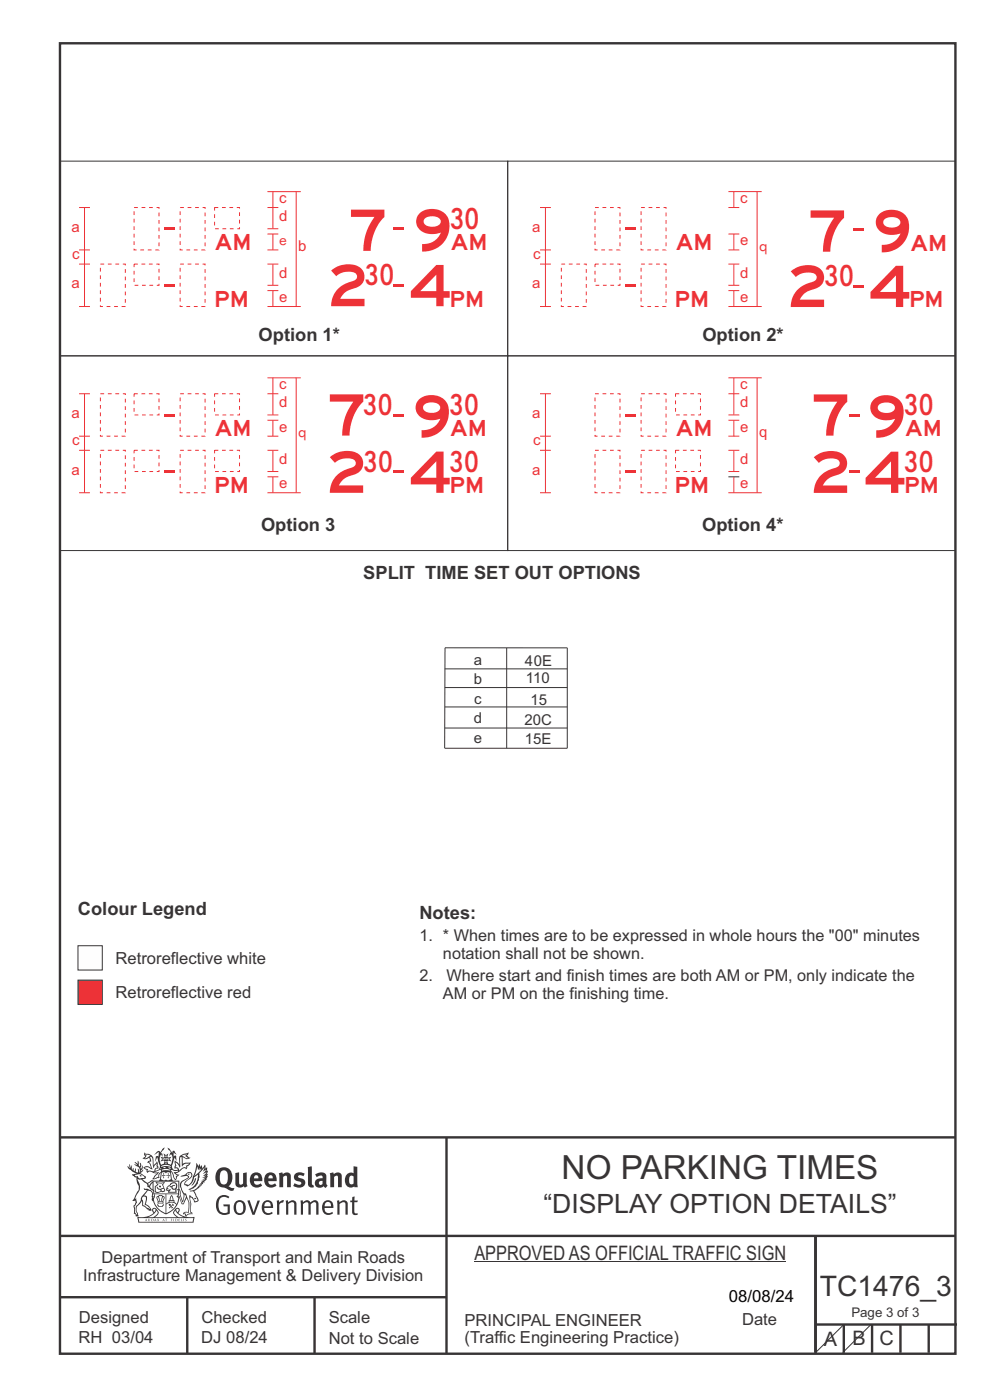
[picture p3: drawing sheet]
<svg xmlns="http://www.w3.org/2000/svg" width="210mm" height="297mm" viewBox="0 0 210 297" stroke-linecap="round" stroke-linejoin="round" font-family="sans-serif">
<path d="M12.7 34.2h95v41.3h-95zM107.7 34.2h95v41.3h-95zM12.7 75.5h95v41.3h-95zM107.7 75.5h95v41.3h-95zM94.4 137.4h25.9v21.3h-26zM107.5 137.5v21.2M94.3 141.9h26M94.3 145.9h26M94.3 150h26M94.3 154.4h26" fill="none" stroke="#373435" stroke-width=".21"/>
<path d="M12.7 9.2h190v278h-190z" fill="none" stroke="#373435" stroke-width=".51"/>
<path d="M16.5 200.6h5.2v5.2h-5.2z" fill-rule="evenodd" fill="#fefefe" stroke="#373435" stroke-width=".21"/>
<path d="M16.5 207.9h5.2v5.2h-5.2z" fill-rule="evenodd" fill="#ed3237" stroke="#373435" stroke-width=".21"/>
<g fill="#ed3237">
<path d="M34.8 99.8h2.2v.6h-2.2z" fill-rule="evenodd"/>
<path d="M34.8 87.8h2.2v.6h-2.2z" fill-rule="evenodd"/>
</g>
<g fill="none" stroke="#ed3237" stroke-width=".21">
<path d="M16.8 92.5h2.3M16.8 95.5h2.3M16.8 83.5h2.3M17.9 83.5v21M56.7 92.5h2.3M56.7 95.5h2.3M56.7 88h2.3M56.7 89.2h2.3M56.7 83.5h2.3M56.7 80.2h7.1M57.9 80.2v7.8M57.9 89.2v3.3"/>
<path d="M57.9 95.6v4.4M62.8 80.1v24.4M16.8 104.5h2.3M56.7 101.2h2.3M56.7 100h2.3M56.7 104.5h7.1M57.9 101.2v3.3"/>
</g>
<path d="M21.3 95.5h5.3v9h-5.3zM21.3 83.5h5.3v9h-5.3zM28.4 95.5h5.3v4.5h-5.3zM28.4 83.5h5.3v4.5h-5.3zM38.2 95.5h5.3v9h-5.3zM38.2 83.5h5.3v9h-5.3zM45.5 95.5h5.3v4.5h-5.3zM45.5 83.5h5.3v4.5h-5.3z" fill="none" stroke="#ed3237" stroke-width=".21" stroke-dasharray=".8 .8" stroke-linecap="butt"/>
<g fill="#ed3237">
<path d="M83.5 99.8h2.2v.6h-2.2z" fill-rule="evenodd"/>
<path d="M83.5 87.8h2.2v.6h-2.2z" fill-rule="evenodd"/>
<path d="M132.6 99.8h2.2v.6h-2.2z" fill-rule="evenodd"/>
<path d="M132.6 87.8h2.2v.6h-2.2z" fill-rule="evenodd"/>
</g>
<g fill="none" stroke="#ed3237" stroke-width=".21">
<path d="M114.5 92.5h2.4M114.5 95.5h2.4M114.5 83.5h2.4M115.7 83.5v21M154.5 92.5h2.3M154.5 95.5h2.3M154.5 88h2.3M154.5 89.2h2.3M154.5 83.5h2.3M154.5 80.2h7.1M155.7 80.2v7.8M155.7 89.2v3.3"/>
<path d="M155.7 95.6v4.4M160.6 80.1v24.4M114.5 104.5h2.4M154.5 100h2.3M154.5 104.5h7.1M155.7 101.2v3.3"/>
</g>
<path d="M154.5 101.2h2.3" fill="none" stroke="#373435" stroke-width=".21"/>
<path d="M126.2 95.5h5.3v9h-5.3zM126.2 83.5h5.3v9h-5.3zM136 95.5h5.3v9h-5.3zM136 83.5h5.3v9h-5.3zM143.3 95.5h5.3v4.5h-5.3zM143.3 83.5h5.3v4.5h-5.3z" fill="none" stroke="#ed3237" stroke-width=".21" stroke-dasharray=".8 .8" stroke-linecap="butt"/>
<g fill="#ed3237">
<path d="M34.8 60.2h2.2v.7h-2.2z" fill-rule="evenodd"/>
<path d="M34.8 48.2h2.2v.7h-2.2z" fill-rule="evenodd"/>
</g>
<g fill="none" stroke="#ed3237" stroke-width=".21">
<path d="M16.8 53h2.3M16.8 56h2.3M16.8 44h2.3M17.9 44v21M56.7 53h2.3M56.7 56h2.3M56.7 48.5h2.3M56.7 49.6h2.3M56.7 44h2.3M56.7 40.7h7.1M57.9 40.6v7.9M57.9 49.6v3.4"/>
<path d="M57.9 56.1v4.4M62.8 40.6v24.4M16.8 65h2.3M56.7 61.7h2.3M56.7 60.5h2.3M56.7 65h7.1M57.9 61.6v3.4"/>
</g>
<path d="M21.3 56h5.3v9h-5.3zM28.4 56h5.3v4.5h-5.3zM28.4 44h5.3v9h-5.3zM38.2 56h5.3v9h-5.3zM38.2 44h5.3v9h-5.3zM45.5 44h5.3v4.5h-5.3z" fill="none" stroke="#ed3237" stroke-width=".21" stroke-dasharray=".8 .8" stroke-linecap="butt"/>
<g fill="#ed3237">
<path d="M83.5 48.2h2.2v.7h-2.2z" fill-rule="evenodd"/>
<path d="M83.5 60.2h2.2v.7h-2.2z" fill-rule="evenodd"/>
<path d="M132.6 60.2h2.2v.7h-2.2z" fill-rule="evenodd"/>
<path d="M132.6 48.2h2.2v.7h-2.2z" fill-rule="evenodd"/>
</g>
<g fill="none" stroke="#ed3237" stroke-width=".21">
<path d="M114.5 53h2.4M114.5 56h2.4M114.5 44h2.4M115.7 44v21M154.5 53h2.3M154.5 56h2.3M154.5 49.6h2.3M154.5 44h2.3M154.5 40.6h7.1M155.7 40.6v3.4M155.7 49.6v3.4M155.7 56.1v4.4"/>
<path d="M160.6 40.6v24.4M114.5 65h2.4M154.5 61.7h2.3M154.5 60.5h2.3M154.5 65h7.1M155.7 61.6v3.4"/>
</g>
<path d="M119.1 56h5.3v9h-5.3zM126.2 56h5.3v4.5h-5.3zM126.2 44h5.3v9h-5.3zM136 56h5.3v9h-5.3zM136 44h5.3v9h-5.3z" fill="none" stroke="#ed3237" stroke-width=".21" stroke-dasharray=".8 .8" stroke-linecap="butt"/>
<path d="M12.7 241.3h190M94.7 241.4v45.8M12.7 275.2h82M12.7 262.2h190.1M39.7 275.2v12M66.7 275.2v12M173 262.1v24.9M173 281h30M179 281v6M185 281v6M191 281v6M197 281v6" fill="none" stroke="#373435" stroke-width=".51"/>
<path d="M179 281l-6 6M184.8 281l-6 6" fill="none" stroke="#373435" stroke-width=".21"/>
<g fill="#373435">
<path d="M47 248.4a2.55 2.55 0 0 0 0 2.7l.3 .2a.81 .81 0 0 0 1-1v-.5a1.04 1.04 0 0 0-1.1-1.5zM46.3 248.1a1.82 1.82 0 0 1 2.1-.2 1.82 1.82 0 0 1 .9 1.8 2.29 2.29 0 0 1-.8 2l.7 .3h.5l-.2 .6a2.87 2.87 0 0 1-2-.7 2.12 2.12 0 0 1-1.7-3.1z" fill-rule="evenodd"/>
<path d="M49.9 248.9l.8-.2v2a.46 .46 0 0 0 .3 .6 .46 .46 0 0 0 .6-.3v-2.1l.7-.2v2.4l.2 .5-.5 .3-.3-.3a1.02 1.02 0 0 1-1.2 .3 1.02 1.02 0 0 1-.6-1.1z" fill-rule="evenodd"/>
<path d="M54 249.5l-.1 .5h.9a.49 .49 0 0 0-.2-.6 .49 .49 0 0 0-.6 .1zM53.4 249.1a1.34 1.34 0 0 1 1.6-.2 1.34 1.34 0 0 1 .6 1.5v.2h-1.7a.77 .77 0 0 0 .5 .8 .77 .77 0 0 0 .9-.4l.3 .5a1.59 1.59 0 0 1-2 .2 1.59 1.59 0 0 1-.5-2.1z" fill-rule="evenodd"/>
<path d="M57 249.5l-.1 .5h1a.49 .49 0 0 0-.2-.6 .49 .49 0 0 0-.7 .1zM56.4 249.1a1.34 1.34 0 0 1 1.6-.2 1.34 1.34 0 0 1 .7 1.5v.2h-1.8a.77 .77 0 0 0 .5 .8 .77 .77 0 0 0 .9-.4l.4 .5a1.59 1.59 0 0 1-2.1 .2 1.59 1.59 0 0 1-.5-2.1z" fill-rule="evenodd"/>
<path d="M59.2 248.9l.7-.2 .1 .4a.95 .95 0 0 1 1-.3 .95 .95 0 0 1 .7 .8v2.3h-.8v-2.3a.46 .46 0 0 0-.8 .1v2.2h-.8z" fill-rule="evenodd"/>
<path d="M62.6 249.1a1.75 1.75 0 0 1 2-.1l-.2 .5-.6-.2a.43 .43 0 0 0-.6 .3l.4 .3a1.04 1.04 0 0 1 1.2 1.1 1.04 1.04 0 0 1-1.4 1l-1.2-.4 .3-.6 1 .4 .4-.4a.88 .88 0 0 0-1-.5l-.4-.2-.1-.4z" fill-rule="evenodd"/>
<path d="M65.3 247.6l.8-.2 .1 3.8 .3 .2 .1 .4a.88 .88 0 0 1-1 0 .88 .88 0 0 1-.3-1z" fill-rule="evenodd"/>
<path d="M67.8 250.6a.43 .43 0 0 0-.1 .7 .43 .43 0 0 0 .7-.1v-.7zM66.8 249.1a1.7 1.7 0 0 1 2.4 .1v1.9l.3 .4-.4 .5-.5-.4a1.03 1.03 0 0 1-1.7-.1 1.03 1.03 0 0 1 .8-1.5h.7v-.4a.8 .8 0 0 0-1.2 .1z" fill-rule="evenodd"/>
<path d="M70 248.9l.7-.2 .1 .4a.95 .95 0 0 1 1-.3 .95 .95 0 0 1 .7 .8v2.3h-.8v-2.3a.46 .46 0 0 0-.8 .1v2.2h-.8z" fill-rule="evenodd"/>
<path d="M74.3 249.5a1.48 1.48 0 0 0 0 1.7h.5l.2-.1v-1.5l-.3-.2zM75 247.4l.8 .1 .1 4.4h-.7l-.1-.2a1.26 1.26 0 0 1-1.4 0 1.26 1.26 0 0 1-.5-1.3 1.29 1.29 0 0 1 .4-1.4 1.29 1.29 0 0 1 1.4-.1z" fill-rule="evenodd"/>
<path d="M46.4 253.9a1.72 1.72 0 0 1 2.3 0l-.3 .3a1.24 1.24 0 0 0-1.4-.2 1.24 1.24 0 0 0-.6 1.4 1.49 1.49 0 0 0 1.2 1.9l.7-.1v-1.3h-.8l-.1-.4h1.3v1.9a1.93 1.93 0 0 1-2.2 0 1.93 1.93 0 0 1-.7-2.2l.2-.8z" fill-rule="evenodd"/>
<path d="M50.4 255.1a1.65 1.65 0 0 0 .2 2.2 .99 .99 0 0 0 1-1.4 .78 .78 0 0 0-.4-.8 .78 .78 0 0 0-.8 0zM50 254.9a1.33 1.33 0 0 1 1.6-.1 1.33 1.33 0 0 1 .5 1.4 1.31 1.31 0 0 1-1.3 1.6 1.31 1.31 0 0 1-1.2-1.6v-.6z" fill-rule="evenodd"/>
<path d="M52.5 254.7l.4-.1 .9 2.6 .8-2.5h.5l-1.1 3h-.5z" fill-rule="evenodd"/>
<path d="M56.3 255.2l-.2 .7h1.3a.7 .7 0 0 0-.3-.8 .7 .7 0 0 0-.8 .1zM55.9 255a1.22 1.22 0 0 1 1.5-.2 1.22 1.22 0 0 1 .5 1.5h-1.8a.93 .93 0 0 0 .5 1 .93 .93 0 0 0 1.1-.2l.2 .3a1.43 1.43 0 0 1-1.8 .1 1.43 1.43 0 0 1-.6-1.7z" fill-rule="evenodd"/>
<path d="M58.7 254.7l.4-.1 .1 .5 .4-.4 .6-.1-.2 .5a.66 .66 0 0 0-.8 .7v1.9h-.4z" fill-rule="evenodd"/>
<path d="M60.6 254.7l.4-.1 .1 .5a.94 .94 0 0 1 1-.5 .94 .94 0 0 1 .8 .8v2.3h-.5l-.1-2.5a.81 .81 0 0 0-1.2 .3v2.2h-.4z" fill-rule="evenodd"/>
<path d="M63.7 254.7l.5-.1 .1 .5 .4-.3a.78 .78 0 0 1 1.1 .3 .9 .9 0 0 1 1-.5 .9 .9 0 0 1 .8 .8v2.3h-.5l-.1-2.5a.67 .67 0 0 0-1.1 .3v2.2h-.5v-2.4l-.4-.3-.7 .4v2.3h-.5z" fill-rule="evenodd"/>
<path d="M69 255.2l-.1 .7h1.3a.7 .7 0 0 0-.3-.8 .7 .7 0 0 0-.9 .1zM68.7 255a1.22 1.22 0 0 1 1.5-.2 1.22 1.22 0 0 1 .5 1.5h-1.8a.93 .93 0 0 0 .4 1 .93 .93 0 0 0 1.2-.2l.1 .3a1.44 1.44 0 0 1-1.7 .1 1.44 1.44 0 0 1-.6-1.7z" fill-rule="evenodd"/>
<path d="M71.4 254.7l.5-.1 .1 .5a.94 .94 0 0 1 1-.5 .94 .94 0 0 1 .8 .8v2.3h-.5l-.1-2.5a.81 .81 0 0 0-1.2 .3v2.2h-.4z" fill-rule="evenodd"/>
<path d="M74.7 253.9l.5-.1v.9h.7l-.1 .3h-.6v2.2l.1 .2h.5l.1 .3a.75 .75 0 0 1-1.2-.6v-2.1h-.4v-.3h.4z" fill-rule="evenodd"/>
<path d="M30.8 244.9l1.1 .3-.9 .5h-.4l.6-.5zM31.8 245.4h.2a2.44 2.44 0 0 1 .4 1.9l.1 .5 .7-1-.1 .6 .3 .3a.57 .57 0 0 0-.6 .7l-1-.1-.5 .2 .2-.5-.8-.3 .7-.1 .9 .5 .1-.1-.6-1.3-.2-.2h.5zM30.7 244.4l-.1 .5 .2 .4-.6 .4a1.04 1.04 0 0 0 1.4-.1l.2 .6-.3 .1-.2 .4a.94 .94 0 0 1 .8 1.1l-.2-.1a1.16 1.16 0 0 0-1.5-.1l.3 .4 .4 .2 .1 .5 .2 .1 .1-.2a.94 .94 0 0 1 1.1 .2l.8 .1-1.2 1.2a1.13 1.13 0 0 0 1.2-.2l.4-.1-.1-.4 .5-.8a.83 .83 0 0 0-.6 1.1l-.3-.1-.7 .4 1.1-1.4-.5 .1-.5-.1 1.3-.5-.1-.1-.9 .4v-.3l.2-.2 .3 .1 .1-.3-.2-.4v-.6l-.1-.4-.7 1v-.7a1.42 1.42 0 0 0-1.6-1.8z" fill-rule="evenodd"/>
<path d="M38.5 245.2l.5-.2 .7-.1-.6 .3 .8 .5h-.3zM38.3 245.5l.2-.1 .1 2a1.69 1.69 0 0 1 1.6-.6l-.8 .5 .1 .5a1.1 1.1 0 0 0-1.5 .6l-.1-.5-.2-.2h-.5l.3-.4-.3-.7a1.42 1.42 0 0 1 .8 1.1l.2-.1zM37.1 246.2l.1 1-.2 .3 .1 .4h.5l.1 .2a.96 .96 0 0 1-1.1-.1l-.1 .1a1.06 1.06 0 0 0 1.3 .2v.1a.72 .72 0 0 1-1 .2l.3 .5 .6 .2-.4 .2-.1 .6-.2-.3-.4-1.1-.4-.4 .4 .9a1.54 1.54 0 0 0 .7 1.2l.2-.3a.58 .58 0 0 1 .4-.8l.2-.1h-.3l-.5-.3 .9-.5a.93 .93 0 0 1 1.2-.5v.2l.2-.2 .1-.5a.99 .99 0 0 0 .7-.8l-1.3 .1-.3 .2-.1-1.4 .9 .4 .9-.3h-.4l-.5-.4 .4-.7-.6 .2a1.46 1.46 0 0 0-1.4 2.1v.4l-.2-.4z" fill-rule="evenodd"/>
<path d="M35.6 248.9l.2 .1-.1 .3 .4 .1h-.4v.6l-.1-.6h-.3l.3-.1z" fill-rule="evenodd"/>
<path d="M34.6 248.9l.2 .1v.3l.3 .1h-.3l-.1 .6v-.6h-.4l.4-.1z" fill-rule="evenodd"/>
<path d="M34.3 248.8a.57 .57 0 0 1 .9 .2 .57 .57 0 0 1 .9-.2l.2 1.4h-.2a.57 .57 0 0 1-.9 0 .69 .69 0 0 1-1.1 0zM34.2 248.1l-.3 2.1-.2 .4h3l-.2-.4-.3-2.1h-.2v.2l-.8-.1-.8 .1v-.2z" fill-rule="evenodd"/>
<path d="M34.2 252.4a.3 .3 0 0 0 .6 0 .3 .3 0 0 0-.6 0zM33.3 250.9l.3 .3-.3 .4a.79 .79 0 0 0 0 1.3l.8-.2-.1-.3a.55 .55 0 0 1-.7-.6l.1-.1 .2 .3 .3 .2 .8-.2-.4-.7 .4-.4-.7 .2zM33 250.7l1.1 .2 .9-.2-.4 .6 .4 1.2a.56 .56 0 0 1-.8 .3l-.2 .1a.73 .73 0 0 1-.9 .1 .73 .73 0 0 1-.3-1v-.4l.6-.4z" fill-rule="evenodd"/>
<path d="M35.6 251.8l.7-.4a.58 .58 0 0 1 1-.1 .58 .58 0 0 1-.4 .9l-.3-.3a.43 .43 0 0 1 .6-.4 .57 .57 0 0 0-.8 .2l-.2-.1-.3 .1 .4 .2a.55 .55 0 0 0 .9 .4v.5h-1.3l.3-.4-.1-.1-.6 .1 .2-.3-.2-.1zM35.4 251.8l-.1 .2a.39 .39 0 0 0 .2 .6h.3l-.2 .4h1.9l-.1-.8a.86 .86 0 0 0-.1-1.3 .86 .86 0 0 0-1.3 .4z" fill-rule="evenodd"/>
<path d="M36 254.8h.8v.2h-.8zM36.4 253.8l.2 .8h-.4zM36.4 253.5l-.3 .5-.1 .6h-.2v.4l-.7 .4 .2 .1a1.48 1.48 0 0 1 2.1 .2l.2-.1-.6-.5v-.5h-.2l-.1-.6z" fill-rule="evenodd"/>
<path d="M35.8 255.4l.4 .1 .1 .3 .3-.2-.2-.2a.38 .38 0 0 1 .5 .5l-.2-.2-.3 .2 .3 .2-.3 .3-.1-.4-.4 .4-.1-.2 .4-.3-.1-.1-.2 .1z" fill-rule="evenodd"/>
<path d="M34.5 254h.2v.2l-.2 .6h-.2zM33.6 255.3h.9v.2a.55 .55 0 0 1-.8 .4v-.2l-.2-.1zM33.4 254h.2l.2 .8h-.2zM33.6 255l.8-.1 .1 .2h-.8zM33.8 253.7h.5l-.2 1.1h-.1zM33.3 253.8l-.1 .3 .3 1.1a.48 .48 0 0 0-.1 .6 .48 .48 0 0 0 .5 .2h.5a.49 .49 0 0 0 .2-.8l.3-1.1-.1-.3a1.42 1.42 0 0 0-1.5 0z" fill-rule="evenodd"/>
<path d="M33.7 251.5l.4 .1 .1 .3h-.3z" fill-rule="evenodd"/>
<path d="M41.3 250.1l.3-.2-.2 .8-.6 .8h-.2l.5-.7z" fill-rule="evenodd"/>
<path d="M39.7 249l.3-.2 .5 .2a.88 .88 0 0 1-.6 1.1 1.22 1.22 0 0 0-.8 1.3l.5 .2a.72 .72 0 0 0 .9-.4l.5-.8 .2-.6 .8-.6v.2a2.85 2.85 0 0 1-2 2.9l.1 .1a2.13 2.13 0 0 0 1.9-1.5v-.3a2.01 2.01 0 0 0 .3-1.7l1.1-1.3-.4 1 .7-.5-.7 1 .8-.4-.8 .8 .7-.2-.9 .6 .8-.1-.8 .4h.7l-.8 .3 .3 .2h-.4l.2 .3h-.4l.2 .3h-.4l.1 .2h-.1a2.16 2.16 0 0 1-2 1.1l.1 .2 .4-.1a.76 .76 0 0 1 .7 .8l.5 1.2-.6 .2a1.45 1.45 0 0 0-1.1-1.3l.2 1.8-.1 1.8 .4 .3a1.07 1.07 0 0 0-1.2 .4v-.3l-.5-.2a.87 .87 0 0 1 1.1-.1v-.7a4.4 4.4 0 0 0-.6-3.1l-.1-.3h-.2a2.16 2.16 0 0 1-.7-2.2l.3-.4 1.2-.7a.55 .55 0 0 0-.4-.8zM37.8 252.4a.76 .76 0 0 1 .3 1.1l.6 1.6 .4-1.7 .2 .1a.61 .61 0 0 1-.1 .9l-.3 .8-.2 .1-.7-1.6-.3 .1a1.18 1.18 0 0 0 .1-1.4zM41.8 247.5l.2 .7 .3-.5v.6l.4-.5a1.9 1.9 0 0 1-1.2 1.4l-.3 .3zM38.2 249.6l1.4-.2 .2 .2v.3l-.5 .2a1.26 1.26 0 0 0-.9 1.9l.2 .7a1.84 1.84 0 0 1 .1 2.1l-.4-1.4a.96 .96 0 0 0-.4-1.2l-.4 .2a.78 .78 0 0 1 0 1.3l.1 .3h.4l.4 1.1a.38 .38 0 0 0 .2 .4 .38 .38 0 0 0 .4-.1l.6-1.2a2.94 2.94 0 0 1 .4 2.5l-.1 .4h-.8l-.3 .4v.2l.4-.1 .1 .4 .2 .1a1.02 1.02 0 0 1 1.3-.5v-.4l-.3-.1 .1-1.8-.3-1.3h.1a1.14 1.14 0 0 1 .8 1 .63 .63 0 0 0 .8-.2 .63 .63 0 0 0-.2-.9l-.6-1.2 .9-.6 .2-.4h.3l-.1-.2h.4l-.1-.3h.3l-.1-.3 .5-.1-.2-.2 .6-.4v-.2h-.2l.4-.5h-.3l.3-.5-.4 .1 .4-.5v-.3l-.3 .2 .2-.7-.1-.2-.4 .3v-.8l-.6 .8-.2-.8-.2 .5-.3-.7-.1 .6-.5-.8-.1 1.4-.6 1.8a1.81 1.81 0 0 1-1 1.5l-.6-.2a1.75 1.75 0 0 1 1.1-1.2 .75 .75 0 0 0 .1-1.3 .75 .75 0 0 0-1.2 .4z" fill-rule="evenodd"/>
<path d="M41.2 254.1h.3l.2 .2-.4 .1z" fill-rule="evenodd"/>
<path d="M29.4 258.4h11.6l-.1 .8h-11.4zM31.3 258.2l.5-.1a2.48 2.48 0 0 0 1.4-1.3l.3 .5-.5 .6-.5 .3zM32.5 256.6l.3-.2 .2 .1-.3 .7zM37.2 256.8a2.65 2.65 0 0 0 1.8 1.4h-1.1l-.5-.3-.5-.6zM37.4 256.5l.2-.1 .3 .2-.3 .6zM29.2 258.2l.1 1.2h11.8l.2-1.1-.2-.1a4.1 4.1 0 0 1-3.3-.9l.3-.4-.1-.6a1.06 1.06 0 0 0-1.3 1l.2 .4 .6 .5h-4.7l.3-.1a.84 .84 0 0 0 .6-.8 .84 .84 0 0 0-.5-.8l-.3-.2h-.5l-.1 .6 .3 .4a4.2 4.2 0 0 1-3.4 .9z" fill-rule="evenodd"/>
<path d="M31 258.7l.1 .2h-.2zM31 258.5l-.3 .6 .4-.2 .2 .2z" fill-rule="evenodd"/>
<path d="M31.3 258.6h.3v.4a.25 .25 0 0 0 .2-.1 .25 .25 0 0 0-.1-.3h.1a.29 .29 0 0 1 0 .4 .29 .29 0 0 1-.4 0 .29 .29 0 0 1 0-.4z" fill-rule="evenodd"/>
<path d="M32.2 258.6a.22 .22 0 0 1 .3 .2 .22 .22 0 0 1-.3 .2zM32 258.6l.1 .4a.33 .33 0 0 0 .4 0 .33 .33 0 0 0 0-.4 .33 .33 0 0 0-.5 0z" fill-rule="evenodd"/>
<path d="M32.9 258.7l.1 .2h-.2zM32.9 258.5l-.2 .6 .3-.2 .2 .2z" fill-rule="evenodd"/>
<path d="M33.3 258.6h.2l.1 .1 .2-.1-.2 .2 .2 .3-.3-.3-.1 .3h-.1l.2-.3z" fill-rule="evenodd"/>
<path d="M34.7 258.7l.1 .2h-.2zM34.7 258.5l-.3 .6 .4-.2 .2 .2z" fill-rule="evenodd"/>
<path d="M35 258.5h.5l-.2 .1v.5h-.2l.1-.5z" fill-rule="evenodd"/>
<path d="M36.2 258.6l.3-.1-.1 .1v.2h.1h-.1v.3h-.2z" fill-rule="evenodd"/>
<path d="M36.7 258.6h.2v.5h-.2z" fill-rule="evenodd"/>
<path d="M37.3 258.6a.22 .22 0 0 1 .3 .2 .22 .22 0 0 1-.3 .2zM37.1 258.6v.4a.33 .33 0 0 0 .5 0 .33 .33 0 0 0 0-.4 .33 .33 0 0 0-.5 0z" fill-rule="evenodd"/>
<path d="M37.8 258.6l.4-.1-.2 .1v.2h.1h-.1v.2l.2 .1h-.4z" fill-rule="evenodd"/>
<path d="M38.4 258.6h.2l-.1 .4 .2 .1h-.3z" fill-rule="evenodd"/>
<path d="M38.9 258.6h.2v.5h-.2z" fill-rule="evenodd"/>
<path d="M39.3 258.6h.2h-.1l.2 .3-.2 .2-.1-.1v-.1l.2 .1z" fill-rule="evenodd"/>
<path d="M34.2 247.4a1.51 1.51 0 0 1 2 .2 2.67 2.67 0 0 0-2.1 0zM35.7 247.6l.4 .1 .1 .3-.4-.1zM34.6 247.6h.5l.1 .2h-.4zM34 247.8l.3 .2h-.3zM34.9 246.9l.3-.2 .3 .2zM34.9 245.6l.2 .1v.3h-.2zM35 245.1l.2 .2 .2-.2-.1 .3h-.2zM35.1 246.3h.2l.1 .4-.2-.2-.2 .2zM35.3 245.7l.2-.1v.4h-.2zM34.4 245.7h.3l.1 .3-.4 .1 .2-.2zM35.7 245.7h.3l-.2 .2 .2 .2-.4-.1zM32.7 244.9l1-.5-.1 1-.2-.2-.3 .2-.3 1.1 .5-1 .3 .9a1.84 1.84 0 0 1 .2 1.7l.4 .1a2.48 2.48 0 0 1 2.2 0l.2-.2-.2-.7 .7-1.8 .4 .7-.2-1-.2-.1-.2 .3v-.9l.6 .4-.6-.8-.3 .1-.1 .4-.5-.9-.5-.3 .2 .5 .6 .5-.5 .8 .4-.4a2.06 2.06 0 0 1 0 2.3l-.5-.2-.2-.6 .1-.1 .8 .2-.4-.5 .4-.5-.7 .2-.2-.2 .2-.7-.5 .4-.5-.4 .2 .7-.2 .2-.7-.2 .4 .5-.4 .5 .8-.2 .1 .1-.2 .6-.5 .2a2.02 2.02 0 0 1 0-2.2l.3 .5-.1-.7-.3-.1 .8-1.2-.4 .3-.5 .8-.2-.3a.8 .8 0 0 0-.8 .5z" fill-rule="evenodd"/>
<path d="M29.2 250.1l.3 .1a.61 .61 0 0 1 .8 .4l.3 .2a.8 .8 0 0 1 .6 1l.4 .1 .5 .5a1 1 0 0 1 .5 1.1l-.1 .7v-.5h-.1a.96 .96 0 0 0-.8-1.3l-.2-.2h-.7l-.1-.1-.1 .1 .1 .3h.6l-1.2 1.3-.2 1-.4 .6a1.33 1.33 0 0 0-.5 1.8l.2 .5a1.26 1.26 0 0 1-.5-1.5l-.1-.3a1.56 1.56 0 0 0 .4-1.7l-.3 .2 .2-.5a3.2 3.2 0 0 0 .7-3zM30.4 253.9h.4a2.06 2.06 0 0 1-.1 1.6l.7 .5 .4 .4-.6-.1-.8-.6-.1-.9a.51 .51 0 0 1 .1-.9zM28.6 249.3a1.52 1.52 0 0 1 2.1 .5l-1.1 .2-.2-.1-.1-.4h-.5zM27.5 247v.8l-.3-.4h-.1a3.1 3.1 0 0 0 1.9 1.6l-1 .1 .5 .6 .5 .1 .1 1.1a1.84 1.84 0 0 1-.3 2.5l-.4 .9-.3 .4 .2 .1 .4-.1 .1 .4-.2 .5-.3 .2 .1 1.7h.2l.3 .5 .1 .1 .4-.1-.1-.5a1.3 1.3 0 0 1-.1-1.7l.9-1 .1 1.1 .6 .2 .5 .5 .1-.1 .2 .3h.5a1.85 1.85 0 0 0-1.2-1.4l.1-.3a1.39 1.39 0 0 0 0-1.4l-.5-.1 .5-.5a.66 .66 0 0 1 .9-.4 .66 .66 0 0 1 .3 .9l-.1 .4 .2-.1v.2l-.1 .3 .2 .5 .1-.3a2.24 2.24 0 0 0 .1-2.2 .73 .73 0 0 1-.7-.7 .73 .73 0 0 1 .6-.7v-.2a.94 .94 0 0 0-.9 .8 .48 .48 0 0 1-.1-.6 .48 .48 0 0 1 .5-.2l.5-.3a.51 .51 0 0 0-.8 .2l-.5 .2-1-.8h.6l.2-.5-1.2-.7 .5-.5v-.3l-.5 .4 .1-.2a.69 .69 0 0 0 .2-1v.4l-.2 .3v-1.1l-.3-.2 .1 .6-.1 .2-.4-1.3v.7l-.6-.4 .5 .7-.6-.2 .3 .3a1 1 0 0 1 .7 1.4l-.2-.8v.9l-.5-.2v-.8l-.2 .7-.2-.1-.1-.6-.2 .4-.2-.2 .1-.7-.2 .5z" fill-rule="evenodd"/>
<path d="M29.6 249.4l.2-.1 .3 .2z" fill-rule="evenodd"/>
<path d="M32.4 250.5h5.6v2l-.2-.1v-1.7h-5.2v2.5h5.2v-.8l.1 .2-.1 1.1v-.3h-2.5v4a4.1 4.1 0 0 0 2.6-3.6l.1-.1a4 4 0 0 1-2.8 3.9 4.2 4.2 0 0 1-2.8-4.7l.1 1.2 .1-.1a3.8 3.8 0 0 0 2.5 3.4v-4h-2.5l-.2-.9z" fill-rule="evenodd"/>
<circle cx="40" cy="249.1" r=".17"/>
</g>
<path d="M100.6 267.7h66.2" fill="none" stroke="#373435" stroke-width=".21"/>
<g fill="#ed3237">
<path d="M181 48.4h2.2v.6h-2.2z" fill-rule="evenodd"/>
<path d="M181 60.4h2.2v.6h-2.2z" fill-rule="evenodd"/>
<path d="M180 87.8h2.3v.6h-2.3z" fill-rule="evenodd"/>
<path d="M180 99.8h2.3v.6h-2.3z" fill-rule="evenodd"/>
</g>
<g font-size="12.2" fill="#ed3237">
<text x="74.1" y="53.2">7</text>
<text x="87.7" y="53.2">9</text>
<text x="171.6" y="53.4">7</text>
<text x="185.2" y="53.4">9</text>
<text x="69.6" y="65">2</text>
<text x="86.8" y="65">4</text>
<text x="167.1" y="65.1">2</text>
<text x="184.3" y="65.1">4</text>
<text x="69.6" y="92.4">7</text>
<text x="87.5" y="92.7">9</text>
<text x="172.3" y="92.4">7</text>
<text x="184" y="92.7">9</text>
<text x="69.4" y="104.6">2</text>
<text x="86.8" y="104.6">4</text>
<text x="172" y="104.6">2</text>
<text x="183.3" y="104.6">4</text>
</g>
<text font-size="7.1" fill="#373435" x="119.1" y="250.1">NO PARKING TIMES</text>
<g font-size="6.2" fill="#ed3237">
<text x="95.4" y="48.5">30</text>
<text x="77.3" y="60.5">30</text>
<text x="174.8" y="60.7">30</text>
<text x="77" y="88">30</text>
<text x="95.3" y="88">30</text>
<text x="191.7" y="88">30</text>
<text x="77.1" y="100.1">30</text>
<text x="95.3" y="100.1">30</text>
<text x="191.7" y="100.1">30</text>
</g>
<text font-size="6" fill="#373435" x="173.9" y="275">TC1476_3</text>
<text font-size="5.6" fill="#373435" x="115.3" y="257.3">“DISPLAY OPTION DETAILS”</text>
<g font-size="4.7" fill="#ed3237">
<text x="45.6" y="53">AM</text>
<text x="95.6" y="53">AM</text>
<text x="143.4" y="53">AM</text>
<text x="193.1" y="53.2">AM</text>
<text x="45.4" y="65">PM</text>
<text x="95.3" y="65">PM</text>
<text x="143.1" y="65">PM</text>
<text x="192.8" y="65.2">PM</text>
<text x="45.6" y="92.6">AM</text>
<text x="95.5" y="92.5">AM</text>
<text x="143.4" y="92.5">AM</text>
<text x="192" y="92.5">AM</text>
<text x="45.4" y="104.6">PM</text>
<text x="95.3" y="104.6">PM</text>
<text x="143.1" y="104.5">PM</text>
<text x="191.8" y="104.6">PM</text>
</g>
<g font-size="4.2" fill="#373435">
<text x="100.6" y="267.2">APPROVED AS OFFICIAL TRAFFIC SIGN</text>
<text x="174.7" y="285.6">A</text>
<text x="180.8" y="285.4">B</text>
<text x="186.6" y="285.4">C</text>
</g>
<g font-size="3.9" fill="#373435">
<text x="54.9" y="72.3">Option 1*</text>
<text x="149" y="72.3">Option 2*</text>
<text x="55.4" y="112.7">Option 3</text>
<text x="148.9" y="112.7">Option 4*</text>
<text x="77.1" y="122.8">SPLIT TIME SET OUT OPTIONS</text>
<text x="16.5" y="194.2">Colour Legend</text>
<text x="89" y="194.9">Notes:</text>
</g>
<text font-size="3.6" x="154.6" y="276.2">08/08/24</text>
<g font-size="3.5" fill="#373435">
<text x="89" y="199.6">1. * When times are to be expressed in whole hours the &quot;00&quot; minutes</text>
<text x="94" y="203.5">notation shall not be shown.</text>
<text x="24.5" y="204.5">Retroreflective white</text>
<text x="89" y="208.1">2.</text>
<text x="94.7" y="208.1">Where start and finish times are both AM or PM, only indicate the</text>
<text x="24.5" y="211.8">Retroreflective red</text>
<text x="94" y="212">AM or PM on the finishing time.</text>
<text x="21.6" y="267.9">Department of Transport and Main Roads</text>
<text x="17.7" y="271.8">Infrastructure Management &amp; Delivery Division</text>
<text x="16.7" y="280.6">Designed</text>
<text x="42.7" y="280.6">Checked</text>
<text x="69.7" y="280.6">Scale</text>
<text x="98.5" y="281.3">PRINCIPAL ENGINEER</text>
<text x="157.4" y="281.2">Date</text>
<text x="16.7" y="284.8">RH 03/04</text>
<text x="42.7" y="284.8">DJ 08/24</text>
<text x="69.7" y="285.2">Not to Scale</text>
<text x="98.5" y="284.8">(Traffic Engineering Practice)</text>
</g>
<g font-size="3.2" fill="#ed3237">
<text x="59.2" y="43">c</text>
<text x="59.2" y="46.9">d</text>
<text x="157" y="43">c</text>
<text x="15.1" y="49.2">a</text>
<text x="59.2" y="52">e</text>
<text x="63.3" y="53.2">b</text>
<text x="112.9" y="49.2">a</text>
<text x="157" y="52">e</text>
<text x="161" y="53.2">q</text>
<text x="15.3" y="54.9">c</text>
<text x="59.2" y="59">d</text>
<text x="113.1" y="54.9">c</text>
<text x="157" y="59">d</text>
<text x="15.1" y="61.2">a</text>
<text x="59.2" y="64">e</text>
<text x="112.9" y="61.2">a</text>
<text x="157" y="64">e</text>
<text x="59.2" y="82.6">c</text>
<text x="157" y="82.6">c</text>
<text x="15.1" y="88.7">a</text>
<text x="59.2" y="86.4">d</text>
<text x="112.9" y="88.7">a</text>
<text x="157" y="86.4">d</text>
<text x="15.3" y="94.4">c</text>
<text x="59.2" y="91.6">e</text>
<text x="63.3" y="92.7">q</text>
<text x="113.1" y="94.4">c</text>
<text x="157" y="91.6">e</text>
<text x="161" y="92.7">q</text>
<text x="15.1" y="100.7">a</text>
<text x="59.2" y="98.5">d</text>
<text x="112.9" y="100.7">a</text>
<text x="157" y="98.5">d</text>
<text x="59.2" y="103.6">e</text>
<text x="157" y="103.6">e</text>
</g>
<g font-size="3.2" fill="#373435">
<text x="100.5" y="141">a</text>
<text x="111.4" y="141.3">40E</text>
<text x="100.5" y="145.2">b</text>
<text x="100.6" y="149.3">c</text>
<text x="111.6" y="144.9">110</text>
<text x="112.5" y="149.6">15</text>
<text x="100.5" y="153.5">d</text>
<text x="111.3" y="153.7">20C</text>
<text x="100.5" y="157.6">e</text>
<text x="111.4" y="157.9">15E</text>
</g>
<text font-size="2.8" fill="#373435" x="180.6" y="279.4">Page 3 of 3</text>
</svg>
